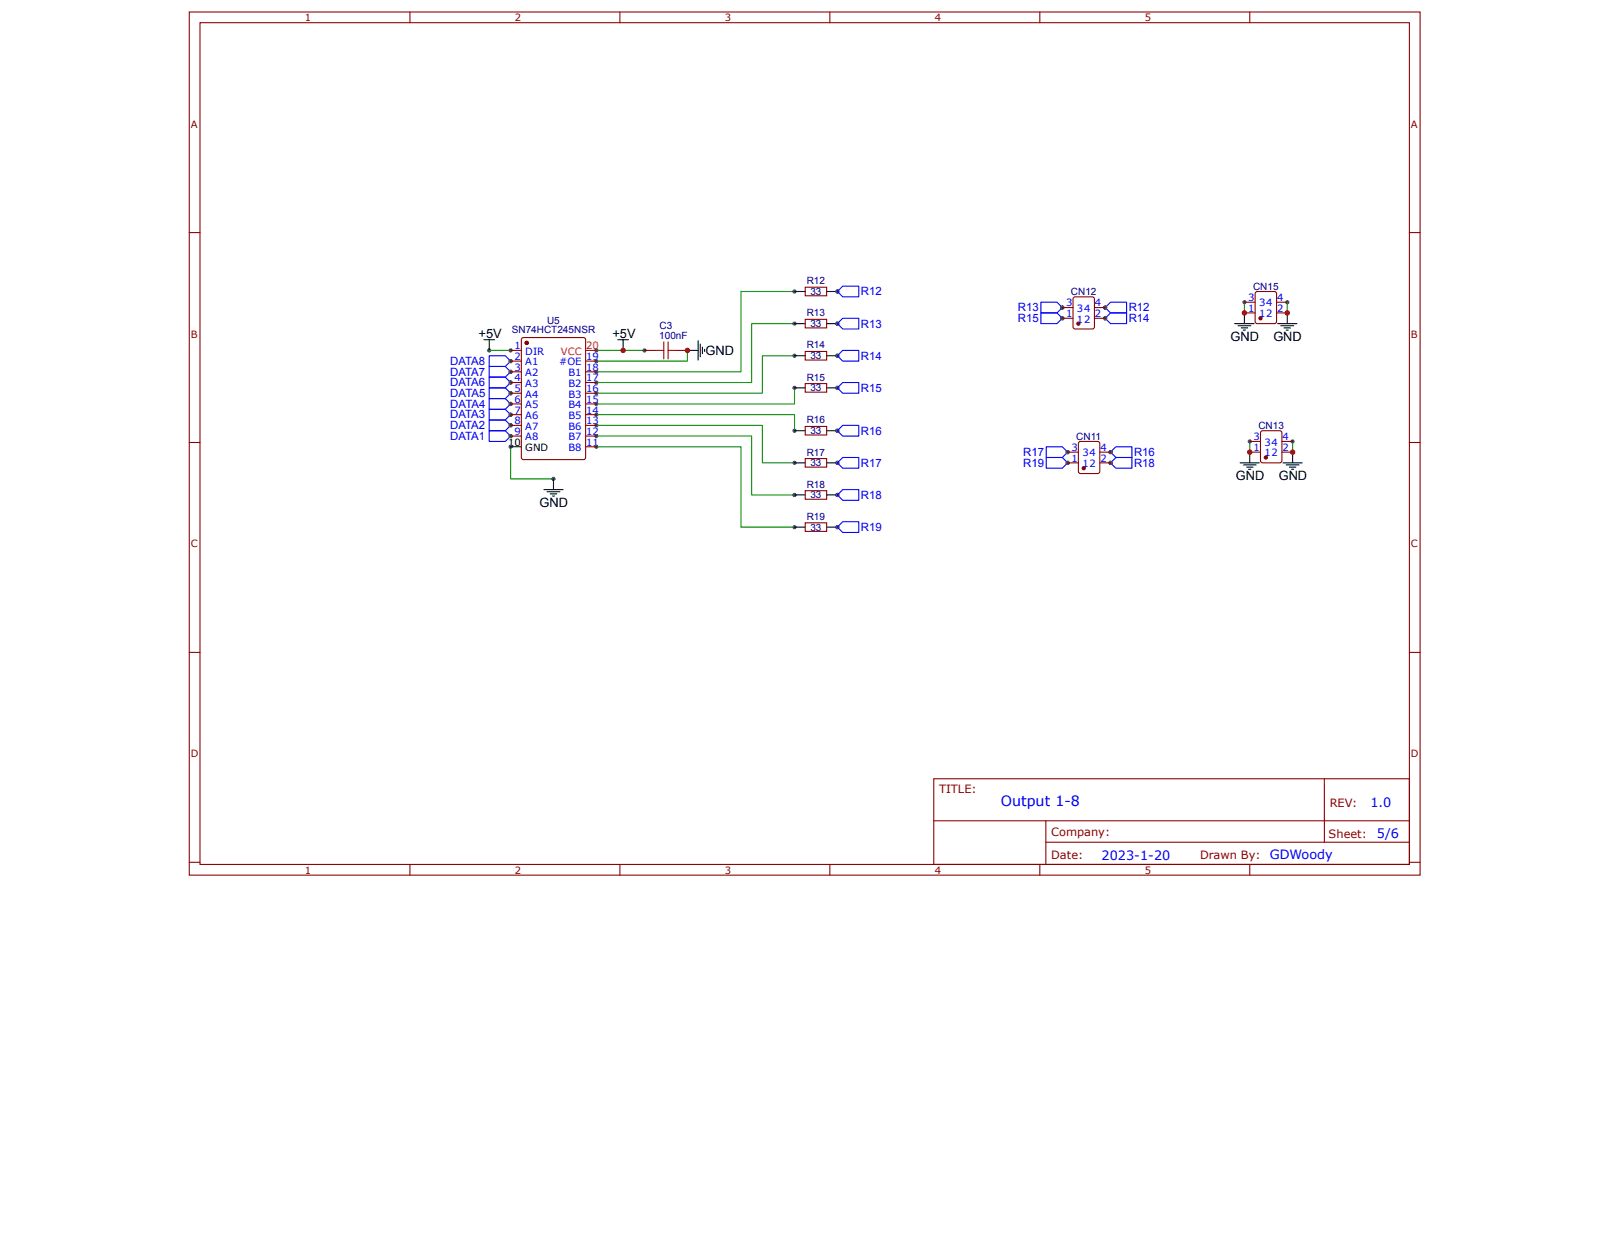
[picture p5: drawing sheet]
<svg xmlns="http://www.w3.org/2000/svg" width="279mm" height="216mm" viewBox="0 0 279 216" stroke-linecap="round" stroke-linejoin="round" font-family="sans-serif">
<g fill="none" stroke="#800" stroke-width=".18">
<path d="M32.6 2.1h212v148.7h-212zM34.4 3.9h208.4v145h-208.4zM70.6 2.1v1.8M106.8 2.1v1.8M142.9 2.1v1.8M179.1 2.1v1.8M215.3 2.1v1.8M32.6 40.1h1.8M242.8 40.1h1.8M32.6 76.2h1.8M242.8 76.2h1.8M32.6 112.4h1.8"/>
<path d="M242.8 112.4h1.8M160.8 134.2h82v14.7h-82zM228.1 134.2v10.9M32.6 148.6h1.8M70.6 148.9v1.9M106.8 148.9v1.9M142.9 148.9v1.9M160.9 141.4h81.8M179.1 148.9v1.9M180.2 145.1h62.5M180.2 141.4v7.4M215.3 148.9v1.9"/>
<path d="M242.8 148.6h1.8"/>
</g>
<circle cx="118.4" cy="60.4" r=".37" fill="#4f4f4f"/>
<path d="M120.3 58.7v3.3M120.6 59.3v2.2M121 59.8v1.1M118.4 60.4h1.9M121.4 60.2v.4" fill="none" stroke="#000" stroke-width=".18"/>
<path d="M118.4 60.4v1.8h-15.7" fill="none" stroke="#080" stroke-width=".18"/>
<circle cx="107.3" cy="60.4" r=".37" fill="#4f4f4f"/>
<path d="M106.4 58.5h1.9M107.3 58.5v1.9" fill="none" stroke="#000" stroke-width=".18"/>
<path d="M102.7 60.4h8.3" fill="none" stroke="#080" stroke-width=".18"/>
<circle cx="84.3" cy="60.4" r=".37" fill="#4f4f4f"/>
<path d="M83.3 58.5h1.9M84.3 58.5v1.9" fill="none" stroke="#000" stroke-width=".18"/>
<path d="M84.3 60.4h3.7M88 77v5.5h7.3" fill="none" stroke="#080" stroke-width=".18"/>
<circle cx="95.3" cy="82.5" r=".37" fill="#4f4f4f"/>
<path d="M93.7 84.4h3.3M94.2 84.7h2.2M94.8 85.1h1.1M95.2 85.5h.3M95.3 82.5v1.9" fill="none" stroke="#000" stroke-width=".18"/>
<path d="M136.9 50.2h-9.3v13.9h-24.9M136.9 55.8h-7.4v10.1h-26.8M102.7 71.4h34.2v2.8M102.7 73.3h28.6v6.5h5.6M102.7 75.1h26.8v10.2h7.4M102.7 77h24.9v13.8h9.3M136.9 61.3h-5.6v6.5h-28.6M136.9 66.8v2.8h-34.2" fill="none" stroke="#080" stroke-width=".18"/>
<circle cx="88" cy="62.2" r=".37" fill="#4f4f4f"/>
<path d="M84.3 61.3h2.7l1 .9-1 .9h-2.7z" fill="none" stroke="#00f" stroke-width=".18"/>
<circle cx="88" cy="64.1" r=".37" fill="#4f4f4f"/>
<path d="M84.3 63.1h2.7l1 1-1 .9h-2.7z" fill="none" stroke="#00f" stroke-width=".18"/>
<circle cx="88" cy="65.9" r=".37" fill="#4f4f4f"/>
<path d="M84.3 65h2.7l1 .9-1 .9h-2.7z" fill="none" stroke="#00f" stroke-width=".18"/>
<circle cx="88" cy="67.8" r=".37" fill="#4f4f4f"/>
<path d="M84.3 66.8h2.7l1 1-1 .9h-2.7z" fill="none" stroke="#00f" stroke-width=".18"/>
<circle cx="88" cy="69.6" r=".37" fill="#4f4f4f"/>
<path d="M84.3 68.7h2.7l1 .9-1 .9h-2.7z" fill="none" stroke="#00f" stroke-width=".18"/>
<circle cx="88" cy="71.4" r=".37" fill="#4f4f4f"/>
<path d="M84.3 70.5h2.7l1 .9-1 1h-2.7z" fill="none" stroke="#00f" stroke-width=".18"/>
<circle cx="88" cy="73.3" r=".37" fill="#4f4f4f"/>
<path d="M84.3 72.4h2.7l1 .9-1 .9h-2.7z" fill="none" stroke="#00f" stroke-width=".18"/>
<circle cx="88" cy="75.1" r=".37" fill="#4f4f4f"/>
<path d="M84.3 74.2h2.7l1 .9-1 1h-2.7z" fill="none" stroke="#00f" stroke-width=".18"/>
<path d="M114.3 58.9v3" fill="none" stroke="#a00000" stroke-width=".18"/>
<circle cx="111" cy="60.4" r=".37" fill="#4f4f4f"/>
<path d="M111 60.4h1.9" fill="none" stroke="#800" stroke-width=".18"/>
<path d="M115.1 58.9v3M115.1 60.4h1.5" fill="none" stroke="#a00000" stroke-width=".18"/>
<circle cx="118.4" cy="60.4" r=".37" fill="#4f4f4f"/>
<path d="M116.6 60.4h1.8" fill="none" stroke="#800" stroke-width=".18"/>
<path d="M112.9 60.4h1.4" fill="none" stroke="#a00000" stroke-width=".18"/>
<circle cx="144.2" cy="50.2" r=".37" fill="#4f4f4f"/>
<path d="M142.4 50.2h1.8" fill="none" stroke="#000" stroke-width=".18"/>
<circle cx="136.9" cy="50.2" r=".37" fill="#4f4f4f"/>
<path d="M136.9 50.2h1.8" fill="none" stroke="#000" stroke-width=".18"/>
<path d="M138.7 49.5h3.7v1.5h-3.7z" fill="none" stroke="#800" stroke-width=".18"/>
<circle cx="144.2" cy="55.8" r=".37" fill="#4f4f4f"/>
<path d="M142.4 55.8h1.8" fill="none" stroke="#000" stroke-width=".18"/>
<circle cx="136.9" cy="55.8" r=".37" fill="#4f4f4f"/>
<path d="M136.9 55.8h1.8" fill="none" stroke="#000" stroke-width=".18"/>
<path d="M138.7 55h3.7v1.5h-3.7z" fill="none" stroke="#800" stroke-width=".18"/>
<circle cx="144.2" cy="61.3" r=".37" fill="#4f4f4f"/>
<path d="M142.4 61.3h1.8" fill="none" stroke="#000" stroke-width=".18"/>
<circle cx="136.9" cy="61.3" r=".37" fill="#4f4f4f"/>
<path d="M136.9 61.3h1.8" fill="none" stroke="#000" stroke-width=".18"/>
<path d="M138.7 60.6h3.7v1.4h-3.7z" fill="none" stroke="#800" stroke-width=".18"/>
<circle cx="144.2" cy="66.8" r=".37" fill="#4f4f4f"/>
<path d="M142.4 66.8h1.8" fill="none" stroke="#000" stroke-width=".18"/>
<circle cx="136.9" cy="66.8" r=".37" fill="#4f4f4f"/>
<path d="M136.9 66.8h1.8" fill="none" stroke="#000" stroke-width=".18"/>
<path d="M138.7 66.1h3.7v1.5h-3.7z" fill="none" stroke="#800" stroke-width=".18"/>
<circle cx="144.2" cy="74.2" r=".37" fill="#4f4f4f"/>
<path d="M142.4 74.2h1.8" fill="none" stroke="#000" stroke-width=".18"/>
<circle cx="136.9" cy="74.2" r=".37" fill="#4f4f4f"/>
<path d="M136.9 74.2h1.8" fill="none" stroke="#000" stroke-width=".18"/>
<path d="M138.7 73.5h3.7v1.5h-3.7z" fill="none" stroke="#800" stroke-width=".18"/>
<circle cx="144.2" cy="79.8" r=".37" fill="#4f4f4f"/>
<path d="M142.4 79.8h1.8" fill="none" stroke="#000" stroke-width=".18"/>
<circle cx="136.9" cy="79.8" r=".37" fill="#4f4f4f"/>
<path d="M136.9 79.8h1.8" fill="none" stroke="#000" stroke-width=".18"/>
<path d="M138.7 79h3.7v1.5h-3.7z" fill="none" stroke="#800" stroke-width=".18"/>
<circle cx="144.2" cy="85.3" r=".37" fill="#4f4f4f"/>
<path d="M142.4 85.3h1.8" fill="none" stroke="#000" stroke-width=".18"/>
<circle cx="136.9" cy="85.3" r=".37" fill="#4f4f4f"/>
<path d="M136.9 85.3h1.8" fill="none" stroke="#000" stroke-width=".18"/>
<path d="M138.7 84.5h3.7v1.5h-3.7z" fill="none" stroke="#800" stroke-width=".18"/>
<circle cx="144.2" cy="90.8" r=".37" fill="#4f4f4f"/>
<path d="M142.4 90.8h1.8" fill="none" stroke="#000" stroke-width=".18"/>
<circle cx="136.9" cy="90.8" r=".37" fill="#4f4f4f"/>
<path d="M136.9 90.8h1.8" fill="none" stroke="#000" stroke-width=".18"/>
<path d="M138.7 90.1h3.7v1.5h-3.7z" fill="none" stroke="#800" stroke-width=".18"/>
<circle cx="90.7" cy="59.1" r=".28" fill="#800"/>
<g fill="none" stroke="#800" stroke-width=".18">
<path d="M90 58.2h10.5l.3 .1 .1 20.5-.2 .3-10.5 .1-.3-.2-.1-20.5z"/>
<circle cx="90.7" cy="59.1" r=".28"/>
</g>
<circle cx="90.7" cy="59.1" r=".28" fill="#800"/>
<circle cx="90.7" cy="59.1" r=".28" fill="none" stroke="#800" stroke-width=".18"/>
<circle cx="88" cy="60.4" r=".37" fill="#4f4f4f"/>
<path d="M88 60.4h1.8" fill="none" stroke="#800" stroke-width=".18"/>
<circle cx="88" cy="62.2" r=".37" fill="#4f4f4f"/>
<path d="M88 62.2h1.8" fill="none" stroke="#800" stroke-width=".18"/>
<circle cx="88" cy="64.1" r=".37" fill="#4f4f4f"/>
<path d="M88 64.1h1.8" fill="none" stroke="#800" stroke-width=".18"/>
<circle cx="88" cy="65.9" r=".37" fill="#4f4f4f"/>
<path d="M88 65.9h1.8" fill="none" stroke="#800" stroke-width=".18"/>
<circle cx="88" cy="67.8" r=".37" fill="#4f4f4f"/>
<path d="M88 67.8h1.8" fill="none" stroke="#800" stroke-width=".18"/>
<circle cx="88" cy="69.6" r=".37" fill="#4f4f4f"/>
<path d="M88 69.6h1.8" fill="none" stroke="#800" stroke-width=".18"/>
<circle cx="88" cy="71.4" r=".37" fill="#4f4f4f"/>
<path d="M88 71.4h1.8" fill="none" stroke="#800" stroke-width=".18"/>
<circle cx="88" cy="73.3" r=".37" fill="#4f4f4f"/>
<path d="M88 73.3h1.8" fill="none" stroke="#800" stroke-width=".18"/>
<circle cx="88" cy="75.1" r=".37" fill="#4f4f4f"/>
<path d="M88 75.1h1.8" fill="none" stroke="#800" stroke-width=".18"/>
<circle cx="88" cy="77" r=".37" fill="#4f4f4f"/>
<path d="M88 77h1.8" fill="none" stroke="#000" stroke-width=".18"/>
<circle cx="102.7" cy="77" r=".37" fill="#4f4f4f"/>
<path d="M100.9 77h1.8" fill="none" stroke="#800" stroke-width=".18"/>
<circle cx="102.7" cy="75.1" r=".37" fill="#4f4f4f"/>
<path d="M100.9 75.1h1.8" fill="none" stroke="#800" stroke-width=".18"/>
<circle cx="102.7" cy="73.3" r=".37" fill="#4f4f4f"/>
<path d="M100.9 73.3h1.8" fill="none" stroke="#800" stroke-width=".18"/>
<circle cx="102.7" cy="71.4" r=".37" fill="#4f4f4f"/>
<path d="M100.9 71.4h1.8" fill="none" stroke="#800" stroke-width=".18"/>
<circle cx="102.7" cy="69.6" r=".37" fill="#4f4f4f"/>
<path d="M100.9 69.6h1.8" fill="none" stroke="#800" stroke-width=".18"/>
<circle cx="102.7" cy="67.8" r=".37" fill="#4f4f4f"/>
<path d="M100.9 67.8h1.8" fill="none" stroke="#800" stroke-width=".18"/>
<circle cx="102.7" cy="65.9" r=".37" fill="#4f4f4f"/>
<path d="M100.9 65.9h1.8" fill="none" stroke="#800" stroke-width=".18"/>
<circle cx="102.7" cy="64.1" r=".37" fill="#4f4f4f"/>
<path d="M100.9 64.1h1.8" fill="none" stroke="#800" stroke-width=".18"/>
<circle cx="102.7" cy="62.2" r=".37" fill="#4f4f4f"/>
<path d="M100.9 62.2h1.8" fill="none" stroke="#800" stroke-width=".18"/>
<circle cx="102.7" cy="60.4" r=".37" fill="#4f4f4f"/>
<path d="M100.9 60.4h1.8" fill="none" stroke="#f00" stroke-width=".18"/>
<circle cx="190.4" cy="53" r=".37" fill="#4f4f4f"/>
<path d="M190.4 53l.9-.9h2.8v1.8h-2.8z" fill="none" stroke="#00f" stroke-width=".18"/>
<circle cx="183" cy="53" r=".37" fill="#4f4f4f"/>
<path d="M179.3 52.1h2.8l.9 .9-.9 .9h-2.8z" fill="none" stroke="#00f" stroke-width=".18"/>
<circle cx="190.4" cy="54.8" r=".37" fill="#4f4f4f"/>
<path d="M190.4 54.8l.9-.9h2.8v1.9h-2.8z" fill="none" stroke="#00f" stroke-width=".18"/>
<circle cx="183" cy="54.8" r=".37" fill="#4f4f4f"/>
<path d="M179.3 53.9h2.8l.9 .9-.9 1h-2.8z" fill="none" stroke="#00f" stroke-width=".18"/>
<circle cx="191.3" cy="77.9" r=".37" fill="#4f4f4f"/>
<path d="M192.2 77h2.8v1.8h-2.8l-.9-.9z" fill="none" stroke="#00f" stroke-width=".18"/>
<circle cx="183.9" cy="77.9" r=".37" fill="#4f4f4f"/>
<path d="M180.2 77h2.8l.9 .9-.9 .9h-2.8z" fill="none" stroke="#00f" stroke-width=".18"/>
<circle cx="191.3" cy="79.8" r=".37" fill="#4f4f4f"/>
<path d="M192.2 78.8h2.8v1.9h-2.8l-.9-.9z" fill="none" stroke="#00f" stroke-width=".18"/>
<circle cx="183.9" cy="79.8" r=".37" fill="#4f4f4f"/>
<path d="M180.2 78.8h2.8l.9 1-.9 .9h-2.8z" fill="none" stroke="#00f" stroke-width=".18"/>
<path d="M184.9 51.3l.3-.1h3l.3 .1v5l-.2 .3-3.1 .1-.3-.2z" fill="none" stroke="#800" stroke-width=".18"/>
<circle cx="185.8" cy="55.8" r=".28" fill="#800"/>
<circle cx="185.8" cy="55.8" r=".28" fill="none" stroke="#800" stroke-width=".18"/>
<circle cx="183" cy="54.8" r=".37" fill="#4f4f4f"/>
<path d="M183 54.8h1.8" fill="none" stroke="#800" stroke-width=".18"/>
<circle cx="190.4" cy="53" r=".37" fill="#4f4f4f"/>
<path d="M188.5 53h1.9" fill="none" stroke="#800" stroke-width=".18"/>
<circle cx="183" cy="53" r=".37" fill="#4f4f4f"/>
<path d="M183 53h1.8" fill="none" stroke="#800" stroke-width=".18"/>
<circle cx="190.4" cy="54.8" r=".37" fill="#4f4f4f"/>
<path d="M188.5 54.8h1.9M185.8 76.2l.3-.1h3l.3 .1v5l-.1 .3-3.2 .1-.3-.2z" fill="none" stroke="#800" stroke-width=".18"/>
<circle cx="186.7" cy="80.7" r=".28" fill="#800"/>
<circle cx="186.7" cy="80.7" r=".28" fill="none" stroke="#800" stroke-width=".18"/>
<circle cx="183.9" cy="79.8" r=".37" fill="#4f4f4f"/>
<path d="M183.9 79.8h1.9" fill="none" stroke="#800" stroke-width=".18"/>
<circle cx="191.3" cy="77.9" r=".37" fill="#4f4f4f"/>
<path d="M189.4 77.9h1.9" fill="none" stroke="#800" stroke-width=".18"/>
<circle cx="183.9" cy="77.9" r=".37" fill="#4f4f4f"/>
<path d="M183.9 77.9h1.9" fill="none" stroke="#800" stroke-width=".18"/>
<circle cx="191.3" cy="79.8" r=".37" fill="#4f4f4f"/>
<path d="M189.4 79.8h1.9" fill="none" stroke="#800" stroke-width=".18"/>
<circle cx="144.2" cy="50.2" r=".37" fill="#4f4f4f"/>
<path d="M144.2 50.2l1-.9h2.7v1.9h-2.7z" fill="none" stroke="#00f" stroke-width=".18"/>
<circle cx="144.2" cy="55.8" r=".37" fill="#4f4f4f"/>
<path d="M145.2 54.8h2.7v1.9h-2.7l-1-.9z" fill="none" stroke="#00f" stroke-width=".18"/>
<circle cx="144.2" cy="61.3" r=".37" fill="#4f4f4f"/>
<path d="M145.2 60.4h2.7v1.8h-2.7l-1-.9z" fill="none" stroke="#00f" stroke-width=".18"/>
<circle cx="144.2" cy="66.8" r=".37" fill="#4f4f4f"/>
<path d="M144.2 66.8l1-.9h2.7v1.9h-2.7z" fill="none" stroke="#00f" stroke-width=".18"/>
<circle cx="144.2" cy="74.2" r=".37" fill="#4f4f4f"/>
<path d="M145.2 73.3h2.7v1.8h-2.7l-1-.9z" fill="none" stroke="#00f" stroke-width=".18"/>
<circle cx="144.2" cy="79.8" r=".37" fill="#4f4f4f"/>
<path d="M145.2 78.8h2.7v1.9h-2.7l-1-.9z" fill="none" stroke="#00f" stroke-width=".18"/>
<circle cx="144.2" cy="85.3" r=".37" fill="#4f4f4f"/>
<path d="M145.2 84.4h2.7v1.8h-2.7l-1-.9z" fill="none" stroke="#00f" stroke-width=".18"/>
<circle cx="144.2" cy="90.8" r=".37" fill="#4f4f4f"/>
<path d="M145.2 89.9h2.7v1.8h-2.7l-1-.9z" fill="none" stroke="#00f" stroke-width=".18"/>
<circle cx="214.4" cy="53.9" r=".37" fill="#4f4f4f"/>
<path d="M212.7 55.8h3.3M213.3 56.1h2.2M213.8 56.5h1.1M214.2 56.9h.3M214.4 53.9v1.9" fill="none" stroke="#000" stroke-width=".18"/>
<path d="M214.4 52.1v1.8M215.3 76.1v1.8" fill="none" stroke="#080" stroke-width=".18"/>
<circle cx="215.3" cy="77.9" r=".37" fill="#4f4f4f"/>
<path d="M213.6 79.8h3.3M215.3 77.9v1.9M214.2 80.1h2.2M214.7 80.5h1.1M215.1 80.9h.4" fill="none" stroke="#000" stroke-width=".18"/>
<circle cx="221.7" cy="53.9" r=".37" fill="#4f4f4f"/>
<path d="M220.1 55.8h3.3M220.6 56.1h2.2M221.2 56.5h1.1M221.6 56.9h.3M221.7 53.9v1.9" fill="none" stroke="#000" stroke-width=".18"/>
<path d="M216.4 50.3l3.1-.1 .3 .2 .1 5-.2 .3-3.1 .1-.3-.2-.1-5z" fill="none" stroke="#800" stroke-width=".18"/>
<circle cx="217.1" cy="54.8" r=".28" fill="#800"/>
<circle cx="217.1" cy="54.8" r=".28" fill="none" stroke="#800" stroke-width=".18"/>
<circle cx="214.4" cy="53.9" r=".37" fill="#4f4f4f"/>
<path d="M214.4 53.9h1.8" fill="none" stroke="#800" stroke-width=".18"/>
<circle cx="221.7" cy="52.1" r=".37" fill="#4f4f4f"/>
<path d="M219.9 52.1h1.8" fill="none" stroke="#800" stroke-width=".18"/>
<circle cx="214.4" cy="52.1" r=".37" fill="#4f4f4f"/>
<path d="M214.4 52.1h1.8" fill="none" stroke="#800" stroke-width=".18"/>
<circle cx="221.7" cy="53.9" r=".37" fill="#4f4f4f"/>
<path d="M219.9 53.9h1.8M217.2 74.4l.3-.2h2.9l.4 .2v5l-.2 .3-3.1 .1-.3-.2z" fill="none" stroke="#800" stroke-width=".18"/>
<path d="M221.7 52.1v1.8M222.7 76.1v1.8" fill="none" stroke="#080" stroke-width=".18"/>
<circle cx="218" cy="78.8" r=".28" fill="#800"/>
<circle cx="218" cy="78.8" r=".28" fill="none" stroke="#800" stroke-width=".18"/>
<circle cx="215.3" cy="77.9" r=".37" fill="#4f4f4f"/>
<path d="M215.3 77.9h1.8" fill="none" stroke="#800" stroke-width=".18"/>
<circle cx="222.7" cy="76.1" r=".37" fill="#4f4f4f"/>
<path d="M220.8 76.1h1.9" fill="none" stroke="#800" stroke-width=".18"/>
<circle cx="215.3" cy="76.1" r=".37" fill="#4f4f4f"/>
<path d="M215.3 76.1h1.8" fill="none" stroke="#800" stroke-width=".18"/>
<circle cx="222.7" cy="77.9" r=".37" fill="#4f4f4f"/>
<path d="M220.8 77.9h1.9" fill="none" stroke="#800" stroke-width=".18"/>
<circle cx="222.7" cy="77.9" r=".37" fill="#4f4f4f"/>
<path d="M221 79.8h3.3M222.7 77.9v1.9M221.6 80.1h2.2M222.1 80.5h1.1M222.5 80.9h.3" fill="none" stroke="#000" stroke-width=".18"/>
<circle cx="118.4" cy="60.4" r=".37" fill="#4f4f4f"/>
<circle cx="118.4" cy="60.4" r=".46" fill="#c00"/>
<circle cx="107.3" cy="60.4" r=".37" fill="#4f4f4f"/>
<circle cx="107.3" cy="60.4" r=".46" fill="#c00"/>
<circle cx="214.4" cy="53.9" r=".37" fill="#4f4f4f"/>
<circle cx="214.4" cy="53.9" r=".46" fill="#c00"/>
<circle cx="215.3" cy="77.9" r=".37" fill="#4f4f4f"/>
<circle cx="215.3" cy="77.9" r=".46" fill="#c00"/>
<circle cx="221.7" cy="53.9" r=".37" fill="#4f4f4f"/>
<circle cx="221.7" cy="53.9" r=".46" fill="#c00"/>
<circle cx="222.7" cy="77.9" r=".37" fill="#4f4f4f"/>
<circle cx="222.7" cy="77.9" r=".46" fill="#c00"/>
<text font-size="2.5" fill="#00f" x="172.4" y="138.9">Output 1-8</text>
<g font-size="2.2">
<text x="82.4" y="58.2">+5V</text>
<text x="105.5" y="58.2">+5V</text>
<text x="212" y="58.7">GND</text>
<text x="219.3" y="58.7">GND</text>
<text x="121.5" y="61.1">GND</text>
<text x="212.9" y="82.7">GND</text>
<text x="220.3" y="82.7">GND</text>
<text x="92.9" y="87.3">GND</text>
</g>
<g font-size="2.2" fill="#00f">
<text x="236.1" y="139">1.0</text>
<text x="189.7" y="148.1">2023-1-20</text>
<text x="218.7" y="148.1">GDWoody</text>
<text x="237.2" y="144.4">5/6</text>
</g>
<g font-size="2" fill="#00f">
<text x="148.3" y="50.9">R12</text>
<text x="175.3" y="53.7">R13</text>
<text x="194.4" y="53.7">R12</text>
<text x="148.3" y="56.4">R13</text>
<text x="175.3" y="55.5">R15</text>
<text x="194.4" y="55.5">R14</text>
<text x="77.5" y="62.9">DATA8</text>
<text x="77.5" y="64.7">DATA7</text>
<text x="148.3" y="62">R14</text>
<text x="77.5" y="66.6">DATA6</text>
<text x="77.6" y="68.4">DATA5</text>
<text x="77.6" y="70.3">DATA4</text>
<text x="148.3" y="67.5">R15</text>
<text x="77.5" y="72.1">DATA3</text>
<text x="77.5" y="74">DATA2</text>
<text x="77.5" y="75.8">DATA1</text>
<text x="148.3" y="74.9">R16</text>
<text x="148.3" y="80.4">R17</text>
<text x="176.2" y="78.6">R17</text>
<text x="176.2" y="80.4">R19</text>
<text x="195.4" y="78.6">R16</text>
<text x="195.4" y="80.4">R18</text>
<text x="148.3" y="86">R18</text>
<text x="148.3" y="91.5">R19</text>
</g>
<g font-size="2" fill="#800">
<text x="161.8" y="136.6">TITLE:</text>
<text x="229.1" y="139">REV:</text>
<text x="181.1" y="148">Date:</text>
<text x="181.1" y="144">Company:</text>
<text x="206.7" y="148.1">Drawn By:</text>
<text x="228.9" y="144.3">Sheet:</text>
</g>
<g font-size="1.7" fill="#800">
<text x="52.5" y="3.6">1</text>
<text x="88.7" y="3.6">2</text>
<text x="124.9" y="3.6">3</text>
<text x="161" y="3.6">4</text>
<text x="197.2" y="3.6">5</text>
<text x="32.9" y="22">A</text>
<text x="243.1" y="22">A</text>
<text x="32.9" y="58.2">B</text>
<text x="243.1" y="58.2">B</text>
<text x="32.9" y="94.3">C</text>
<text x="243.1" y="94.3">C</text>
<text x="32.9" y="130.5">D</text>
<text x="243.1" y="130.5">D</text>
<text x="52.5" y="150.5">1</text>
<text x="88.7" y="150.5">2</text>
<text x="124.9" y="150.5">3</text>
<text x="161" y="150.5">4</text>
<text x="197.2" y="150.5">5</text>
</g>
<g font-size="1.7" fill="#000080">
<text x="139" y="49">R12</text>
<text x="139.6" y="50.8">33</text>
<text x="184.5" y="50.8">CN12</text>
<text x="215.8" y="49.9">CN15</text>
<text x="88.2" y="57.3">SN74HCT245NSR</text>
<text x="94.2" y="55.9">U5</text>
<text x="113.6" y="58.3">100nF</text>
<text x="113.6" y="56.7">C3</text>
<text x="139" y="54.5">R13</text>
<text x="139.6" y="56.4">33</text>
<text x="139" y="60">R14</text>
<text x="139" y="65.6">R15</text>
<text x="139.6" y="61.9">33</text>
<text x="139.6" y="67.4">33</text>
<text x="139" y="73">R16</text>
<text x="139.6" y="74.8">33</text>
<text x="185.4" y="75.7">CN11</text>
<text x="216.8" y="73.9">CN13</text>
<text x="139" y="78.5">R17</text>
<text x="139.6" y="80.3">33</text>
<text x="139" y="84">R18</text>
<text x="139" y="89.6">R19</text>
<text x="139.6" y="85.9">33</text>
<text x="139.6" y="91.4">33</text>
</g>
<g font-size="1.7" fill="#00f">
<text x="183.6" y="52.8">3</text>
<text x="185.5" y="53.7">34</text>
<text x="188.6" y="52.8">4</text>
<text x="215" y="53.7">1</text>
<text x="215" y="51.9">3</text>
<text x="216.9" y="52.8">34</text>
<text x="220" y="51.9">4</text>
<text x="220" y="53.7">2</text>
<text x="183.6" y="54.7">1</text>
<text x="185.5" y="55.6">12</text>
<text x="188.6" y="54.7">2</text>
<text x="216.9" y="54.7">12</text>
<text x="88.6" y="60.2">1</text>
<text x="88.6" y="62">2</text>
<text x="88.6" y="63.9">3</text>
<text x="88.6" y="65.7">4</text>
<text x="90.5" y="61.1">DIR</text>
<text x="90.5" y="63">A1</text>
<text x="90.5" y="64.8">A2</text>
<text x="96.3" y="63">#OE</text>
<text x="97.9" y="64.8">B1</text>
<text x="101" y="65.7">17</text>
<text x="101" y="63.9">18</text>
<text x="101" y="62">19</text>
<text x="88.6" y="67.6">5</text>
<text x="88.6" y="69.4">6</text>
<text x="88.6" y="71.3">7</text>
<text x="90.5" y="66.7">A3</text>
<text x="90.5" y="68.5">A4</text>
<text x="90.5" y="70.3">A5</text>
<text x="97.9" y="70.3">B4</text>
<text x="97.9" y="68.5">B3</text>
<text x="97.9" y="66.7">B2</text>
<text x="101" y="71.3">14</text>
<text x="101" y="69.4">15</text>
<text x="101" y="67.6">16</text>
<text x="88.6" y="73.1">8</text>
<text x="88.6" y="75">9</text>
<text x="90.5" y="72.2">A6</text>
<text x="90.5" y="74">A7</text>
<text x="90.5" y="75.9">A8</text>
<text x="97.9" y="77.7">B8</text>
<text x="97.9" y="75.9">B7</text>
<text x="97.9" y="74">B6</text>
<text x="97.9" y="72.2">B5</text>
<text x="101" y="76.8">11</text>
<text x="101" y="75">12</text>
<text x="101" y="73.1">13</text>
<text x="184.6" y="77.7">3</text>
<text x="189.5" y="77.7">4</text>
<text x="215.9" y="77.7">1</text>
<text x="215.9" y="75.9">3</text>
<text x="217.8" y="76.8">34</text>
<text x="220.9" y="75.9">4</text>
<text x="220.9" y="77.7">2</text>
<text x="184.6" y="79.6">1</text>
<text x="186.4" y="80.5">12</text>
<text x="186.4" y="78.6">34</text>
<text x="189.5" y="79.6">2</text>
<text x="217.8" y="78.6">12</text>
</g>
<g font-size="1.7" fill="#f00">
<text x="96.6" y="61.1">VCC</text>
<text x="101" y="60.2">20</text>
</g>
<g font-size="1.7">
<text x="87.5" y="76.8">10</text>
<text x="90.5" y="77.7">GND</text>
</g>
</svg>
